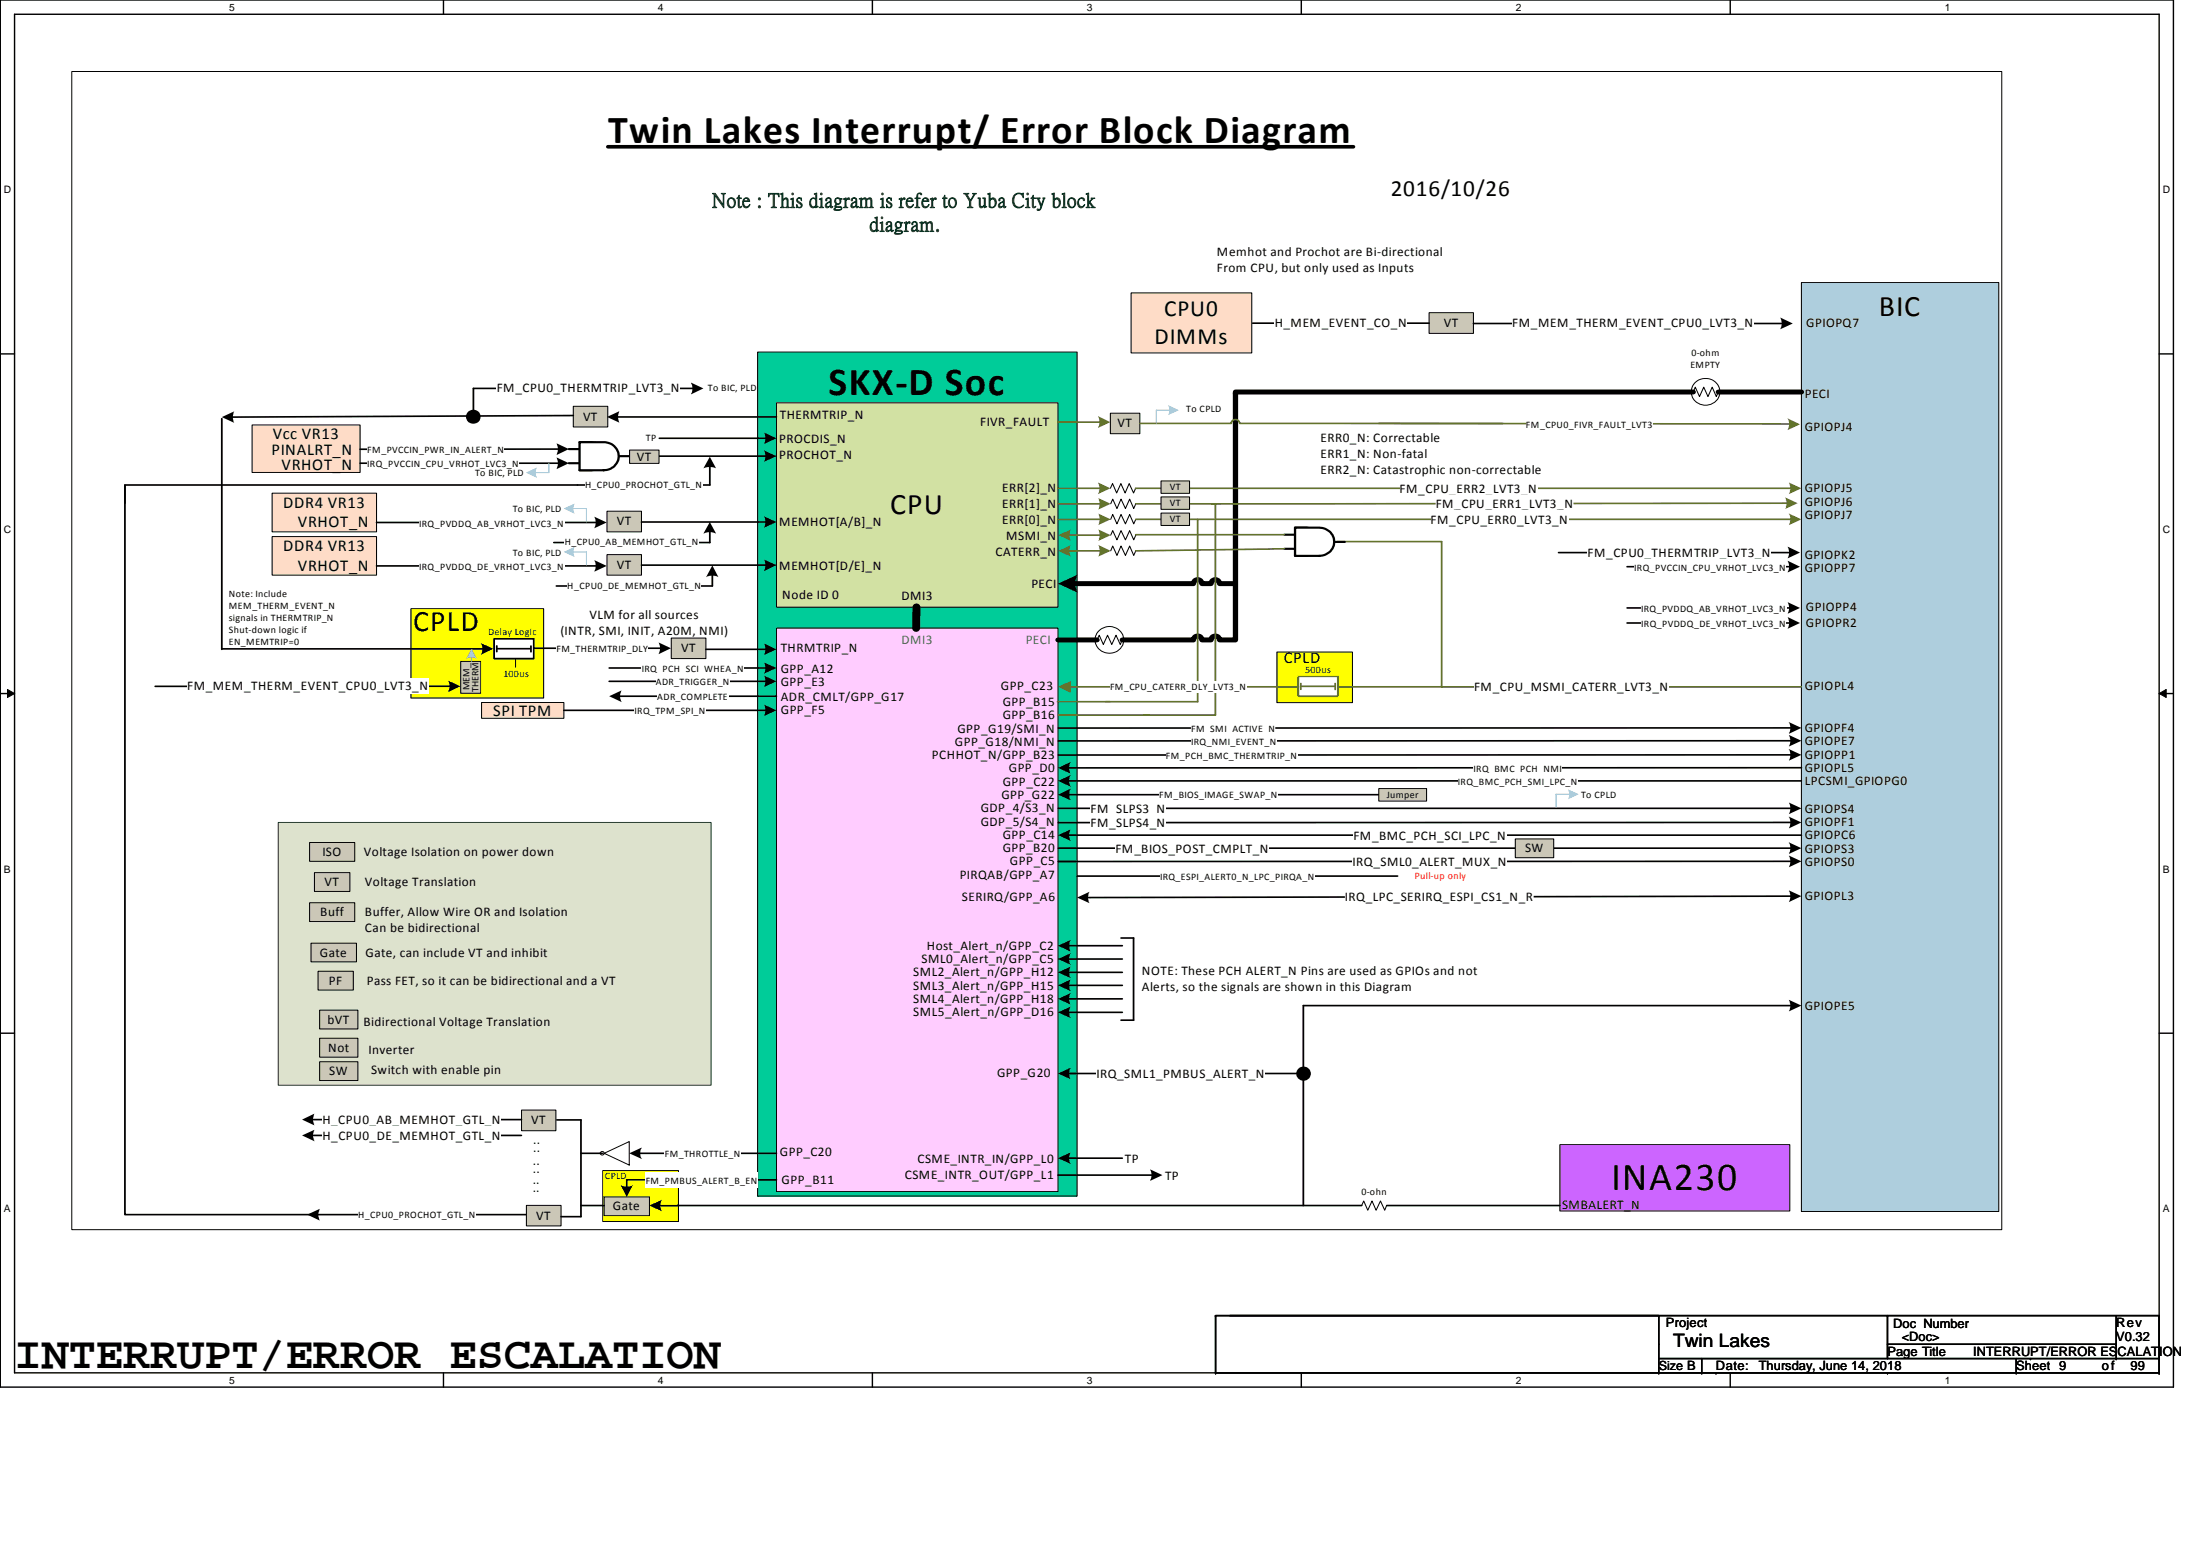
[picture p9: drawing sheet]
<svg xmlns="http://www.w3.org/2000/svg" width="297mm" height="210mm" viewBox="0 0 297 210" stroke-linecap="round" stroke-linejoin="round" font-family="sans-serif">
<path d="M0 0h293.5v187.2h-293.5zM2 1.9h289.5v183.4h-289.5z" fill="none" stroke="#000" stroke-width=".19"/>
<g fill="#fff">
<path d="M30.9 .2h.8v1.6h-.8z"/>
<path d="M30.9 185.5h.8v1.6h-.8z"/>
</g>
<path d="M59.9 0v1.9M59.9 185.3v1.9" fill="none" stroke="#000" stroke-width=".19"/>
<g fill="#fff">
<path d="M88.8 .2h.8v1.6h-.8z"/>
<path d="M88.8 185.5h.8v1.6h-.8z"/>
</g>
<path d="M117.8 0v1.9M117.8 185.3v1.9" fill="none" stroke="#000" stroke-width=".19"/>
<g fill="#fff">
<path d="M146.7 .2h.8v1.6h-.8z"/>
<path d="M146.7 185.5h.8v1.6h-.8z"/>
</g>
<path d="M175.7 0v1.9M175.7 185.3v1.9" fill="none" stroke="#000" stroke-width=".19"/>
<g fill="#fff">
<path d="M204.7 .2h.7v1.6h-.7z"/>
<path d="M204.7 185.5h.7v1.6h-.7z"/>
</g>
<path d="M233.6 0v1.9M233.6 185.3v1.9" fill="none" stroke="#000" stroke-width=".19"/>
<g fill="#fff">
<path d="M262.6 .2h.7v1.6h-.7z"/>
<path d="M262.6 185.5h.7v1.6h-.7z"/>
<path d="M.5 24.8h1v1.6h-1z"/>
<path d="M292 24.8h1v1.6h-1z"/>
<path d="M.5 70.7h1v1.5h-1z"/>
<path d="M292 70.7h1v1.5h-1z"/>
</g>
<path d="M0 47.8h2M291.5 47.8h2" fill="none" stroke="#000" stroke-width=".19"/>
<g fill="#fff">
<path d="M.5 116.5h.9v1.6h-.9z"/>
<path d="M292 116.5h.9v1.6h-.9z"/>
</g>
<path d="M0 93.6h2M291.5 93.6h2" fill="none" stroke="#000" stroke-width=".19"/>
<path d="M1 93.1l1 .5-1 .5zM291.5 93.6l1-.5v1z" fill="#000"/>
<path d="M1 93.1l1 .5-1 .5zM291.5 93.6l1-.5v1z" fill="none" stroke="#000" stroke-width=".14"/>
<g fill="#fff">
<path d="M.5 162.4h.9v1.5h-.9z"/>
<path d="M292 162.4h.9v1.5h-.9z"/>
</g>
<path d="M0 139.5h2M291.5 139.5h2" fill="none" stroke="#000" stroke-width=".19"/>
<path d="M9.7 9.7h260.6v156.3h-260.6z" fill="#fff"/>
<path d="M9.7 9.7h260.6v156.3h-260.6z" fill="none" stroke="#000" stroke-width=".14"/>
<path d="M37.6 111h58.4v35.5h-58.4z" fill-rule="evenodd" fill="#dde2cd"/>
<path d="M37.6 111h58.4v35.5h-58.4z" fill="none" stroke="#164326" stroke-width=".14"/>
<path d="M81.4 158h10.2v6.9h-10.2z" fill-rule="evenodd" fill="#ff0"/>
<path d="M81.4 158h10.2v6.9h-10.2z" fill="none" stroke="#000" stroke-width=".14"/>
<path d="M172.4 88h10.2v6.8h-10.2z" fill-rule="evenodd" fill="#ff0"/>
<path d="M172.4 88h10.2v6.8h-10.2z" fill="none" stroke="#000" stroke-width=".14"/>
<path d="M152.7 39.5h16.3v8.1h-16.3z" fill-rule="evenodd" fill="#fedcc7"/>
<path d="M152.7 39.5h16.3v8.1h-16.3z" fill="none" stroke="#000" stroke-width=".14"/>
<path d="M193 42.2h5.9v2.8h-5.9z" fill-rule="evenodd" fill="#cbc7b7"/>
<path d="M193 42.2h5.9v2.8h-5.9z" fill="none" stroke="#000" stroke-width=".14"/>
<path d="M169.1 43.6h23.9" fill="none" stroke="#000" stroke-width=".23"/>
<path d="M172.1 42.5h17.9v2.2h-17.9z" fill-rule="evenodd" fill="#fff"/>
<path d="M198.9 43.7h41.9" fill="none" stroke="#000" stroke-width=".23"/>
<path d="M240.4 42.9l1.7 .8-1.7 .7 .2-.6z" fill-rule="evenodd" fill="#000"/>
<path d="M204.2 42.6h32.6v2.1h-32.6z" fill-rule="evenodd" fill="#fff"/>
<path d="M102.3 47.5h43.1v114h-43.1z" fill-rule="evenodd" fill="#0c9"/>
<path d="M102.3 47.5h43.1v114h-43.1z" fill="none" stroke="#000" stroke-width=".14"/>
<path d="M104.8 54.4h38.1v27.6h-38.1z" fill-rule="evenodd" fill="#d2e1a3"/>
<path d="M104.8 54.4h38.1v27.6h-38.1z" fill="none" stroke="#000" stroke-width=".14"/>
<path d="M77.4 54.8h4.7v2.8h-4.7z" fill-rule="evenodd" fill="#cbc7b7"/>
<path d="M77.4 54.8h4.7v2.8h-4.7z" fill="none" stroke="#000" stroke-width=".14"/>
<path d="M77.4 56.1l-46.2 .2M83.2 56.3h21.6M93.7 52.4h-29.8v3.9" fill="none" stroke="#000" stroke-width=".23"/>
<g fill="#000">
<path d="M29.9 56.3l1.7-.8-.1 .6v.4l.1 .6z" fill-rule="evenodd"/>
<path d="M82 56.3l1.6-.8-.1 .6v.4l.1 .6z" fill-rule="evenodd"/>
<path d="M93.3 51.6l1.7 .8-1.7 .8 .2-.6z" fill-rule="evenodd"/>
<circle cx="63.9" cy="56.2" r=".97"/>
</g>
<path d="M67.1 51.4h24.7v2.1h-24.7z" fill-rule="evenodd" fill="#fff"/>
<path d="M34 57.4h14.6v6.4h-14.6z" fill-rule="evenodd" fill="#fedcc7"/>
<path d="M34 57.4h14.6v6.4h-14.6z" fill="none" stroke="#000" stroke-width=".14"/>
<path d="M76.8 60.6h4.1M76.8 62.5h4.1M80.9 61.6h4.1" fill="none" stroke="#000" stroke-width=".3"/>
<path d="M78.2 59.7h1.6a5.4 5.4 0 0 1 3.7 1.9 5.5 5.5 0 0 1-3.7 1.9h-1.6a2.82 2.82 0 0 0 0-3.8z" fill-rule="evenodd" fill="#fff"/>
<path d="M78.2 59.7h1.6a5.4 5.4 0 0 1 3.7 1.9 5.5 5.5 0 0 1-3.7 1.9h-1.6a2.82 2.82 0 0 0 0-3.8z" fill="none" stroke="#000" stroke-width=".3"/>
<path d="M78.2 59.7h3.5a1.9 1.9 0 0 1 1.8 2 1.9 1.9 0 0 1-2 1.8h-3.3z" fill-rule="evenodd" fill="#fff"/>
<path d="M78.2 59.7h3.5a1.9 1.9 0 0 1 1.8 2 1.9 1.9 0 0 1-2 1.8h-3.3z" fill="none" stroke="#000" stroke-width=".3"/>
<path d="M48.6 62.5h26.9" fill="none" stroke="#000" stroke-width=".23"/>
<path d="M75.1 61.7l1.7 .8-1.7 .8 .2-.7z" fill-rule="evenodd" fill="#000"/>
<path d="M49.6 61.4h20.5v2.2h-20.5z" fill-rule="evenodd" fill="#fff"/>
<path d="M75.5 60.6h-26.9" fill="none" stroke="#000" stroke-width=".23"/>
<path d="M75.1 59.8l1.7 .8-1.7 .8 .2-.7z" fill-rule="evenodd" fill="#000"/>
<path d="M49.6 59.6h18.5v2.1h-18.5z" fill-rule="evenodd" fill="#fff"/>
<path d="M72.1 63.8h2" fill="none" stroke="#85b6cc" stroke-width=".14"/>
<path d="M71 63.8l1.5-.7a1.34 1.34 0 0 0 0 1.4z" fill-rule="evenodd" fill="#85b6cc"/>
<path d="M74.1 62.5v1.3" fill="none" stroke="#85b6cc" stroke-width=".14"/>
<path d="M89 61.6h14.6" fill="none" stroke="#000" stroke-width=".23"/>
<path d="M103.1 60.8l1.7 .8-1.7 .8 .2-.7z" fill-rule="evenodd" fill="#000"/>
<path d="M85 60.7h4v1.8h-4z" fill-rule="evenodd" fill="#cbc7b7"/>
<path d="M85 60.7h4v1.8h-4z" fill="none" stroke="#000" stroke-width=".14"/>
<path d="M89 59.2h14.6M95.8 62.8v2.7h-17.8" fill="none" stroke="#000" stroke-width=".23"/>
<g fill="#000">
<path d="M103.1 58.4l1.7 .8-1.7 .7 .2-.6z" fill-rule="evenodd"/>
<path d="M95.8 61.7l.9 1.5-.8-.2-.9 .2z" fill-rule="evenodd"/>
</g>
<path d="M79 64.7h15.8v1.6h-15.8z" fill-rule="evenodd" fill="#fff"/>
<path d="M29.9 56.5v31.2" fill="none" stroke="#000" stroke-width=".23"/>
<path d="M36.7 66.6h14.1v5.2h-14.1z" fill-rule="evenodd" fill="#fedcc7"/>
<path d="M36.7 66.6h14.1v5.2h-14.1z" fill="none" stroke="#000" stroke-width=".14"/>
<path d="M50.8 70.5h29.8" fill="none" stroke="#000" stroke-width=".23"/>
<path d="M80.2 69.7l1.7 .8-1.7 .8 .2-.7z" fill-rule="evenodd" fill="#000"/>
<path d="M56.6 69.4h19.6v2.2h-19.6z" fill-rule="evenodd" fill="#fff"/>
<path d="M82 69h4.6v2.8h-4.6z" fill-rule="evenodd" fill="#cbc7b7"/>
<path d="M82 69h4.6v2.8h-4.6z" fill="none" stroke="#000" stroke-width=".14"/>
<path d="M77.2 68.6h2v1.9" fill="none" stroke="#85b6cc" stroke-width=".14"/>
<path d="M76.1 68.6l1.5-.6-.2 .5 .2 .8z" fill-rule="evenodd" fill="#85b6cc"/>
<path d="M74.8 73.2h21M86.6 70.5h17" fill="none" stroke="#000" stroke-width=".23"/>
<path d="M103.1 69.7l1.7 .8-1.7 .7 .2-.7v-.6z" fill-rule="evenodd" fill="#000"/>
<path d="M76.3 72.4h18.1v1.6h-18.1z" fill-rule="evenodd" fill="#fff"/>
<path d="M36.7 72.4h14.1v5.2h-14.1z" fill-rule="evenodd" fill="#fedcc7"/>
<path d="M36.7 72.4h14.1v5.2h-14.1z" fill="none" stroke="#000" stroke-width=".14"/>
<path d="M50.8 76.4h29.8" fill="none" stroke="#000" stroke-width=".23"/>
<path d="M80.2 75.6l1.7 .8-1.7 .8 .2-.7v-.6z" fill-rule="evenodd" fill="#000"/>
<path d="M56.6 75.3h19.6v2.1h-19.6z" fill-rule="evenodd" fill="#fff"/>
<path d="M82 74.9h4.6v2.7h-4.6z" fill-rule="evenodd" fill="#cbc7b7"/>
<path d="M82 74.9h4.6v2.7h-4.6z" fill="none" stroke="#000" stroke-width=".14"/>
<path d="M77.2 74.5h2v1.8" fill="none" stroke="#85b6cc" stroke-width=".14"/>
<path d="M76.1 74.5l1.5-.7-.2 .5 .2 .9z" fill-rule="evenodd" fill="#85b6cc"/>
<path d="M75.1 79.1h21.1M86.6 76.3h17M95.8 71.6v1.6" fill="none" stroke="#000" stroke-width=".23"/>
<g fill="#000">
<path d="M95.8 70.5l.9 1.5-.6-.2-.6 .1-.5 .1z" fill-rule="evenodd"/>
<path d="M103.1 75.5l1.7 .8-1.7 .8 .2-.7v-.5z" fill-rule="evenodd"/>
</g>
<path d="M76.6 78.3h18.1v1.6h-18.1z" fill-rule="evenodd" fill="#fff"/>
<path d="M96.2 77.5v1.6" fill="none" stroke="#000" stroke-width=".23"/>
<path d="M96.2 76.3l.8 1.6-.7-.2-.7 .1-.3 .1z" fill-rule="evenodd" fill="#000"/>
<path d="M104.8 84.8h38.1v76h-38.1z" fill-rule="evenodd" fill="#fcf"/>
<path d="M104.8 84.8h38.1v76h-38.1z" fill="none" stroke="#000" stroke-width=".14"/>
<path d="M55.5 82.2h17.9v12h-17.9z" fill-rule="evenodd" fill="#ff0"/>
<path d="M55.5 82.2h17.9v12h-17.9z" fill="none" stroke="#000" stroke-width=".14"/>
<path d="M29.9 87.6h35.5" fill="none" stroke="#000" stroke-width=".23"/>
<path d="M64.9 86.8l1.7 .8-1.7 .8 .2-.7z" fill-rule="evenodd" fill="#000"/>
<path d="M66.7 86.2h5.4v2.7h-5.4z" fill-rule="evenodd" fill="#fff"/>
<path d="M66.7 86.2h5.4v2.7h-5.4zM67.1 87.2v.8M67.2 87.6h4.4M71.7 87.2v.8" fill="none" stroke="#000" stroke-width=".23"/>
<path d="M69.6 88.9v1.1" fill="none" stroke="#000" stroke-width=".14"/>
<path d="M62.2 89.3h2.7v4.3h-2.7z" fill-rule="evenodd" fill="#cbc7b7"/>
<path d="M62.2 89.3h2.7v4.3h-2.7z" fill="none" stroke="#000" stroke-width=".14"/>
<path d="M63.7 88.6v.7" fill="none" stroke="#85b6cc" stroke-width=".14"/>
<path d="M63.7 87.6l.7 1.3-.6-.1-.9 .1z" fill-rule="evenodd" fill="#85b6cc"/>
<path d="M21 92.6h39.9" fill="none" stroke="#000" stroke-width=".23"/>
<path d="M60.5 91.9l1.7 .7-1.7 .8 .2-.6v-.4z" fill-rule="evenodd" fill="#000"/>
<path d="M25.2 91.6h32.6v2.1h-32.6z" fill-rule="evenodd" fill="#fff"/>
<path d="M90.6 86.1h4.7v2.8h-4.7z" fill-rule="evenodd" fill="#cbc7b7"/>
<path d="M90.6 86.1h4.7v2.8h-4.7z" fill="none" stroke="#000" stroke-width=".14"/>
<path d="M72.1 87.5h17.2" fill="none" stroke="#000" stroke-width=".23"/>
<path d="M88.9 86.7l1.7 .8-1.7 .8 .2-.6v-.4z" fill-rule="evenodd" fill="#000"/>
<path d="M75.1 86.4h12.4v2.2h-12.4z" fill-rule="evenodd" fill="#fff"/>
<path d="M82.3 90.2h21.3M95.3 87.7h8.3" fill="none" stroke="#000" stroke-width=".23"/>
<g fill="#000">
<path d="M103.1 86.8l1.7 .9-1.7 .7 .2-.7z" fill-rule="evenodd"/>
<path d="M103.1 89.4l1.7 .8-1.7 .8 .2-.7v-.5z" fill-rule="evenodd"/>
</g>
<path d="M86.6 89.1h13.8v2.1h-13.8z" fill-rule="evenodd" fill="#fff"/>
<path d="M82.3 92h21.3" fill="none" stroke="#000" stroke-width=".23"/>
<path d="M103.1 91.2l1.7 .8-1.7 .8 .2-.7z" fill-rule="evenodd" fill="#000"/>
<path d="M88.5 90.9h10v2.1h-10z" fill-rule="evenodd" fill="#fff"/>
<path d="M83.5 94h21.3" fill="none" stroke="#000" stroke-width=".23"/>
<path d="M82.3 94l1.6-.8-.2 .6v.4l.2 .6z" fill-rule="evenodd" fill="#000"/>
<path d="M88.7 92.9h9.6v2.2h-9.6z" fill-rule="evenodd" fill="#fff"/>
<path d="M65 94.8h11.1v2.2h-11.1z" fill-rule="evenodd" fill="#fedcc7"/>
<path d="M65 94.8h11.1v2.2h-11.1z" fill="none" stroke="#000" stroke-width=".14"/>
<path d="M76.1 95.9h27.5" fill="none" stroke="#000" stroke-width=".23"/>
<path d="M103.1 95.1l1.7 .8-1.7 .8 .2-.7z" fill-rule="evenodd" fill="#000"/>
<path d="M85.7 94.8h9.6v2.2h-9.6z" fill-rule="evenodd" fill="#fff"/>
<path d="M123.7 82v2.8" fill="none" stroke="#000" stroke-width="1"/>
<path d="M86.3 155.7h18.5" fill="none" stroke="#000" stroke-width=".23"/>
<path d="M85 155.7l1.7-.8-.3 .7 .1 .5 .2 .3z" fill-rule="evenodd" fill="#000"/>
<g fill="#fff">
<path d="M89.7 154.6h10.3v2.1h-10.3z" fill-rule="evenodd"/>
<path d="M81.1 155.7a.25 .25 0 0 0 .5 0 .25 .25 0 0 0-.5 0zM81.6 155.7l3.4-1.6v3.2z" fill-rule="evenodd"/>
</g>
<g fill="none" stroke="#000" stroke-width=".14">
<path d="M81.6 155.7l3.4-1.6v3.2z"/>
<circle cx="81.3" cy="155.7" r=".25"/>
</g>
<path d="M75.2 151.2h3.2v13M78.4 155.7h2.9" fill="none" stroke="#000" stroke-width=".23"/>
<path d="M70.4 149.8h4.7v2.8h-4.7z" fill-rule="evenodd" fill="#cbc7b7"/>
<path d="M70.4 149.8h4.7v2.8h-4.7z" fill="none" stroke="#000" stroke-width=".14"/>
<path d="M42.1 151.1h28.3" fill="none" stroke="#000" stroke-width=".23"/>
<path d="M40.8 151.1l1.7-.8-.2 .6v.4l.2 .6z" fill-rule="evenodd" fill="#000"/>
<path d="M43.5 149.9h24.1v2.4h-24.1z" fill-rule="evenodd" fill="#fff"/>
<path d="M42.1 153.3h28.3" fill="none" stroke="#000" stroke-width=".23"/>
<path d="M40.8 153.3l1.7-.8-.2 .6v.4l.2 .6z" fill-rule="evenodd" fill="#000"/>
<path d="M43.5 152.1h24.1v2.4h-24.1z" fill-rule="evenodd" fill="#fff"/>
<path d="M42.8 164h28.3" fill="none" stroke="#000" stroke-width=".23"/>
<path d="M41.5 164l1.7-.8-.2 .6v.4l.2 .6z" fill-rule="evenodd" fill="#000"/>
<path d="M48.4 163.2h15.8v1.6h-15.8z" fill-rule="evenodd" fill="#fff"/>
<path d="M71.1 162.7h4.7v2.8h-4.7z" fill-rule="evenodd" fill="#cbc7b7"/>
<path d="M71.1 162.7h4.7v2.8h-4.7z" fill="none" stroke="#000" stroke-width=".14"/>
<path d="M75.8 164.2h2.6" fill="none" stroke="#000" stroke-width=".23"/>
<path d="M81.6 161.6h6.1v2.5h-6.1z" fill-rule="evenodd" fill="#cbc7b7"/>
<path d="M81.6 161.6h6.1v2.5h-6.1z" fill="none" stroke="#000" stroke-width=".14"/>
<path d="M84.6 159.3h20.2M78.4 162.7h3.2" fill="none" stroke="#000" stroke-width=".23"/>
<path d="M87.2 158.2h15.1v2.1h-15.1z" fill-rule="evenodd" fill="#fff"/>
<path d="M84.6 159.3v1.1M89 162.7h94.8" fill="none" stroke="#000" stroke-width=".23"/>
<g fill="#000">
<path d="M83.8 160a1.8 1.8 0 0 0 1.7 0l-.9 1.6z" fill-rule="evenodd"/>
<path d="M87.7 162.7l1.7-.8-.2 .6v.4l.2 .6z" fill-rule="evenodd"/>
</g>
<path d="M149.9 55.8h4v2.7h-4z" fill-rule="evenodd" fill="#cbc7b7"/>
<path d="M149.9 55.8h4v2.7h-4z" fill="none" stroke="#000" stroke-width=".14"/>
<path d="M142.9 57h5.7" fill="none" stroke="#637626" stroke-width=".23"/>
<path d="M148.2 56.2l1.7 .8-1.7 .8 .2-.7z" fill-rule="evenodd" fill="#637626"/>
<path d="M149.9 65.9l.3-.6 .6 1.2 .5-1.2 .6 1.2 .6-1.2 .6 1.2 .2-.6" fill="none" stroke="#000" stroke-width=".14"/>
<path d="M142.9 65.9h5.7" fill="none" stroke="#637626" stroke-width=".23"/>
<path d="M148.2 65.1l1.7 .8-1.7 .8 .2-.7z" fill-rule="evenodd" fill="#637626"/>
<path d="M150 68l.2-.6 .6 1.2 .6-1.2 .6 1.2 .5-1.2 .6 1.2 .2-.6" fill="none" stroke="#000" stroke-width=".14"/>
<path d="M142.9 68h5.8" fill="none" stroke="#637626" stroke-width=".23"/>
<path d="M148.3 67.2l1.7 .8-1.7 .8 .2-.6v-.4z" fill-rule="evenodd" fill="#637626"/>
<path d="M150 70.1l.2-.7 .6 1.3 .6-1.3 .6 1.3 .5-1.3 .6 1.3 .2-.6" fill="none" stroke="#000" stroke-width=".14"/>
<path d="M142.9 70.1h5.8" fill="none" stroke="#637626" stroke-width=".23"/>
<path d="M148.3 69.3l1.7 .8-1.7 .8 .2-.6v-.4z" fill-rule="evenodd" fill="#637626"/>
<path d="M150 72.2l.2-.6 .6 1.3 .6-1.3 .6 1.3 .5-1.3 .6 1.3 .2-.7" fill="none" stroke="#000" stroke-width=".14"/>
<path d="M144.2 72.2h4.5" fill="none" stroke="#637626" stroke-width=".23"/>
<g fill="#637626">
<path d="M142.9 72.2l1.7-.7-.2 .6v.4l.2 .5z" fill-rule="evenodd"/>
<path d="M148.3 71.5l1.7 .7-1.7 .8 .2-.5v-.4z" fill-rule="evenodd"/>
</g>
<path d="M150 74.4l.2-.7 .6 1.3 .6-1.3 .6 1.3 .5-1.3 .6 1.3 .2-.6" fill="none" stroke="#000" stroke-width=".14"/>
<path d="M144.2 74.4h4.5" fill="none" stroke="#637626" stroke-width=".23"/>
<g fill="#637626">
<path d="M142.9 74.4l1.7-.8-.2 .5v.4l.2 .6z" fill-rule="evenodd"/>
<path d="M148.3 73.6l1.7 .8-1.7 .7 .2-.6v-.4z" fill-rule="evenodd"/>
</g>
<path d="M148.1 86.4l.3-.7 .6 1.3 .5-1.3 .6 1.3 .6-1.3 .6 1.3 .2-.6" fill="none" stroke="#000" stroke-width=".14"/>
<path d="M142.9 86.4h5.2" fill="none" stroke="#000" stroke-width=".69"/>
<path d="M144.2 127.7h7.3M144.2 129.5h7.3M144.2 131.3h7.3M144.2 133h7.3M144.2 134.8h7.3M144.2 136.7h7.3M151.4 126.6h1.7v11.1h-1.7M142.9 158.6h12.8M144.2 156.3h7.3M144.2 144.9h31.8" fill="none" stroke="#000" stroke-width=".23"/>
<g fill="#000">
<path d="M142.9 127.7l1.7-.8-.2 .7v.6l.2 .3z" fill-rule="evenodd"/>
<path d="M142.9 129.5l1.7-.8-.2 .6v.7l.2 .2z" fill-rule="evenodd"/>
<path d="M142.9 131.3l1.7-.8-.2 .7v.6l.2 .2z" fill-rule="evenodd"/>
<path d="M142.9 133l1.7-.8-.2 .7v.6l.2 .3z" fill-rule="evenodd"/>
<path d="M142.9 134.8l1.7-.8-.2 .7v.5l.2 .4z" fill-rule="evenodd"/>
<path d="M142.9 136.7l1.7-.8-.2 .6v.6l.2 .3z" fill-rule="evenodd"/>
<path d="M142.9 156.3l1.7-.7-.2 .6v.5l.2 .4z" fill-rule="evenodd"/>
<path d="M142.9 144.9l1.7-.8-.2 .7v.6l.2 .3z" fill-rule="evenodd"/>
<path d="M155.3 157.8l1.6 .8-1.6 .8 .2-.6v-.4z" fill-rule="evenodd"/>
</g>
<path d="M148 143.7h22.8v2.4h-22.8z" fill-rule="evenodd" fill="#fff"/>
<path d="M166.8 53.1v33.3h-2.1a.58 .58 0 0 0-.6-.6 .58 .58 0 0 0-.6 .6h-1.2a.57 .57 0 0 0-.6-.6 .57 .57 0 0 0-.6 .6h-9.6" fill="none" stroke="#000" stroke-width=".69"/>
<path d="M243.2 38.1h26.7v125.4h-26.7z" fill-rule="evenodd" fill="#aecedd"/>
<path d="M243.2 38.1h26.7v125.4h-26.7z" fill="none" stroke="#000" stroke-width=".14"/>
<path d="M210.4 74.6h31.4" fill="none" stroke="#000" stroke-width=".23"/>
<path d="M241.4 73.8l1.6 .8-1.6 .8 .1-.6v-.4z" fill-rule="evenodd" fill="#000"/>
<path d="M214.4 73.5h24.7v2.2h-24.7z" fill-rule="evenodd" fill="#fff"/>
<path d="M219.7 76.5h22.1" fill="none" stroke="#000" stroke-width=".23"/>
<path d="M241.4 75.7l1.6 .8-1.6 .8 .1-.6v-.4z" fill-rule="evenodd" fill="#000"/>
<path d="M220.7 75.4h20.4v2.2h-20.4z" fill-rule="evenodd" fill="#fff"/>
<path d="M219.7 82.1h22.1" fill="none" stroke="#000" stroke-width=".23"/>
<path d="M241.4 81.3l1.6 .8-1.6 .7 .1-.5v-.6z" fill-rule="evenodd" fill="#000"/>
<path d="M221.6 81h19.6v2.1h-19.6z" fill-rule="evenodd" fill="#fff"/>
<path d="M219.7 84.1h22.1" fill="none" stroke="#000" stroke-width=".23"/>
<path d="M241.4 83.3l1.6 .8-1.6 .8 .1-.6v-.4z" fill-rule="evenodd" fill="#000"/>
<path d="M221.6 83h19.5v2.2h-19.5z" fill-rule="evenodd" fill="#fff"/>
<path d="M153.9 57.1h12.3a.57 .57 0 0 1 .6-.5 .57 .57 0 0 1 .6 .5l35.5 .1M186.2 57.1l55.6 .1" fill="none" stroke="#637626" stroke-width=".23"/>
<path d="M241.4 56.5l1.6 .8-1.6 .8 .1-.7v-.4z" fill-rule="evenodd" fill="#637626"/>
<path d="M206.1 56.1l17.1 .1v2.1h-17.1z" fill-rule="evenodd" fill="#fff"/>
<path d="M228.6 52.9l.3-.6 .6 1.2 .5-1.2 .6 1.2 .6-1.2 .5 1.2 .3-.6M228.8 51.8a1.92 1.92 0 0 1 2.4-.5 1.92 1.92 0 0 1 .9 2.3 1.92 1.92 0 0 1-2.5 1 1.92 1.92 0 0 1-1.1-2.4zM148.4 85.1a1.89 1.89 0 0 1 2.5-.2 1.89 1.89 0 0 1 .6 2.3 1.93 1.93 0 0 1-2.4 .9 1.93 1.93 0 0 1-1.2-2.2z" fill="none" stroke="#000" stroke-width=".14"/>
<path d="M228.6 52.9h-61.8v.2M232 52.9h11.2M144.9 78.8h16.2a.57 .57 0 0 1 .6-.6 .57 .57 0 0 1 .6 .6h1.2a.58 .58 0 0 1 .6-.6 .58 .58 0 0 1 .6 .6h2.1" fill="none" stroke="#000" stroke-width=".69"/>
<path d="M142.9 78.8l2.6-1.2-.3 .9v.7l.3 .8z" fill-rule="evenodd" fill="#000"/>
<path d="M153.3 65.9h88.6" fill="none" stroke="#637626" stroke-width=".23"/>
<path d="M241.5 65.1l1.7 .8-1.7 .8 .2-.6v-.4z" fill-rule="evenodd" fill="#637626"/>
<path d="M189 64.7h18.6v2.4h-18.6z" fill-rule="evenodd" fill="#fff"/>
<path d="M153.3 68h10.8v28.5h-21.2M153.3 70.1h8.4v24.6h-18.9" fill="none" stroke="#637626" stroke-width=".23"/>
<path d="M175.3 91.3h5.3v2.7h-5.3z" fill-rule="evenodd" fill="#fff"/>
<path d="M144.4 92.7h16.7a.57 .57 0 0 1 .6-.5 .57 .57 0 0 1 .6 .5h1.2a.59 .59 0 0 1 .6-.5 .59 .59 0 0 1 .6 .5h10.6M175.3 91.3h5.3v2.7h-5.3zM175.6 92.3v.7M175.7 92.6h4.4M180.3 92.3v.8" fill="none" stroke="#637626" stroke-width=".23"/>
<path d="M142.9 92.7l1.7-.8v1.6z" fill="#637626"/>
<path d="M149.9 91.9h18.4v1.6h-18.4z" fill-rule="evenodd" fill="#fff"/>
<path d="M180.5 73.1h14.1v19.6M180.6 92.7h62.6" fill="none" stroke="#637626" stroke-width=".23"/>
<path d="M199 91.7h26.3v2.1h-26.3z" fill-rule="evenodd" fill="#fff"/>
<path d="M241.9 98.3h-99" fill="none" stroke="#000" stroke-width=".23"/>
<path d="M241.5 97.5l1.7 .8-1.7 .8 .2-.7v-.4z" fill-rule="evenodd" fill="#000"/>
<path d="M160.8 97.2h11.4v2.1l-11.4 .1z" fill-rule="evenodd" fill="#fff"/>
<path d="M241.9 100h-99" fill="none" stroke="#000" stroke-width=".23"/>
<path d="M241.5 99.2l1.7 .8-1.7 .8 .2-.6v-.4z" fill-rule="evenodd" fill="#000"/>
<path d="M160.8 98.9h11.6v2.2h-11.6z" fill-rule="evenodd" fill="#fff"/>
<path d="M241.9 101.9h-99" fill="none" stroke="#000" stroke-width=".23"/>
<path d="M241.5 101.1l1.7 .8-1.7 .8 .2-.6v-.4z" fill-rule="evenodd" fill="#000"/>
<path d="M157.4 100.8h17.8v2.2h-17.8z" fill-rule="evenodd" fill="#fff"/>
<path d="M243.2 103.6l-99 .1" fill="none" stroke="#000" stroke-width=".23"/>
<path d="M142.9 103.7l1.7-.9-.2 .7v.7l.2 .2z" fill-rule="evenodd" fill="#000"/>
<path d="M199 102.6h11.9v2.1h-11.9z" fill-rule="evenodd" fill="#fff"/>
<path d="M144.2 105.4h99" fill="none" stroke="#000" stroke-width=".23"/>
<path d="M142.9 105.4l1.7-.8-.2 .7v.5l.2 .4z" fill-rule="evenodd" fill="#000"/>
<path d="M196.8 104.3h16.2v2.2h-16.2z" fill-rule="evenodd" fill="#fff"/>
<path d="M144.2 107.3h42" fill="none" stroke="#000" stroke-width=".23"/>
<path d="M142.9 107.3l1.7-.9-.2 .7v.7l.2 .2z" fill-rule="evenodd" fill="#000"/>
<path d="M156.5 106.2h16v2.1h-16z" fill-rule="evenodd" fill="#fff"/>
<path d="M186.2 106.4h6.4v1.7h-6.4z" fill-rule="evenodd" fill="#cbc7b7"/>
<path d="M186.2 106.4h6.4v1.7h-6.4z" fill="none" stroke="#000" stroke-width=".14"/>
<path d="M142.9 109.1h99" fill="none" stroke="#000" stroke-width=".23"/>
<path d="M241.5 108.3l1.7 .8-1.7 .8 .2-.6v-.5z" fill-rule="evenodd" fill="#000"/>
<path d="M147.2 107.9h10.2v2.4h-10.2z" fill-rule="evenodd" fill="#fff"/>
<path d="M241.9 111h-99" fill="none" stroke="#000" stroke-width=".23"/>
<path d="M241.5 110.2l1.7 .8-1.7 .8 .2-.6v-.4z" fill-rule="evenodd" fill="#000"/>
<path d="M147.2 109.8h10.2v2.4h-10.2z" fill-rule="evenodd" fill="#fff"/>
<path d="M144.2 112.7h99" fill="none" stroke="#000" stroke-width=".23"/>
<path d="M142.9 112.7l1.7-.7-.2 .6v.6l.2 .3z" fill-rule="evenodd" fill="#000"/>
<path d="M182.7 111.5h20.7v2.4h-20.7z" fill-rule="evenodd" fill="#fff"/>
<path d="M142.9 114.5h99" fill="none" stroke="#000" stroke-width=".23"/>
<path d="M241.5 113.7l1.7 .8-1.7 .8 .2-.6v-.4z" fill-rule="evenodd" fill="#000"/>
<path d="M150.6 113.3h20.7v2.4h-20.7z" fill-rule="evenodd" fill="#fff"/>
<path d="M241.9 116.3h-99" fill="none" stroke="#000" stroke-width=".23"/>
<path d="M241.5 115.5l1.7 .8-1.7 .8 .2-.6v-.4z" fill-rule="evenodd" fill="#000"/>
<path d="M182.6 115.1h20.9v2.4h-20.9z" fill-rule="evenodd" fill="#fff"/>
<path d="M145.4 118.3h43.3" fill="none" stroke="#000" stroke-width=".23"/>
<path d="M156.6 117.2h20.9v2.1h-20.9z" fill-rule="evenodd" fill="#fff"/>
<path d="M241.9 121l-95.2 .2" fill="none" stroke="#000" stroke-width=".23"/>
<g fill="#000">
<path d="M145.4 121.2l1.7-.8-.2 .5v.4l.2 .6z" fill-rule="evenodd"/>
<path d="M241.5 120.2l1.7 .8-1.7 .8 .2-.6v-.4z" fill-rule="evenodd"/>
</g>
<path d="M181.6 120h25.5v2.1l-25.5 .1z" fill-rule="evenodd" fill="#fff"/>
<path d="M183.8 162.7l.3-.6 .6 1.3 .5-1.3 .6 1.3 .6-1.3 .6 1.3 .2-.7" fill="none" stroke="#000" stroke-width=".14"/>
<path d="M241.9 135.7h-65.9v27" fill="none" stroke="#000" stroke-width=".23"/>
<g fill="#000">
<path d="M241.5 135l1.7 .7-1.7 .8 .2-.5v-.4z" fill-rule="evenodd"/>
<circle cx="176" cy="144.9" r=".97"/>
</g>
<path d="M210.6 154.5h31.1v9h-31.1z" fill-rule="evenodd" fill="#cc65ff"/>
<path d="M210.6 154.5h31.1v9h-31.1z" fill="none" stroke="#000" stroke-width=".14"/>
<path d="M187.2 162.7h23.4" fill="none" stroke="#000" stroke-width=".23"/>
<path d="M41.8 113.7h6.1v2.6h-6.1z" fill-rule="evenodd" fill="#cbc7b7"/>
<path d="M41.8 113.7h6.1v2.6h-6.1z" fill="none" stroke="#000" stroke-width=".14"/>
<path d="M42.5 117.8h4.7v2.5h-4.7z" fill-rule="evenodd" fill="#cbc7b7"/>
<path d="M42.5 117.8h4.7v2.5h-4.7z" fill="none" stroke="#000" stroke-width=".14"/>
<path d="M41.8 121.9h6.1v2.5h-6.1z" fill-rule="evenodd" fill="#cbc7b7"/>
<path d="M41.8 121.9h6.1v2.5h-6.1z" fill="none" stroke="#000" stroke-width=".14"/>
<path d="M42 127.3h6.1v2.5h-6.1z" fill-rule="evenodd" fill="#cbc7b7"/>
<path d="M42 127.3h6.1v2.5h-6.1z" fill="none" stroke="#000" stroke-width=".14"/>
<path d="M42.9 131.1h4.8v2.5h-4.8z" fill-rule="evenodd" fill="#cbc7b7"/>
<path d="M42.9 131.1h4.8v2.5h-4.8z" fill="none" stroke="#000" stroke-width=".14"/>
<path d="M43.2 136.4h5.1v2.5h-5.1z" fill-rule="evenodd" fill="#cbc7b7"/>
<path d="M43.2 136.4h5.1v2.5h-5.1z" fill="none" stroke="#000" stroke-width=".14"/>
<path d="M43.2 140.1h5.1v2.6h-5.1z" fill-rule="evenodd" fill="#cbc7b7"/>
<path d="M43.2 140.1h5.1v2.6h-5.1z" fill="none" stroke="#000" stroke-width=".14"/>
<path d="M82.1 19.8h100.6" fill="none" stroke="#000" stroke-width=".51"/>
<path d="M16.9 65.5v98.5h25.8M78 65.5h-61.1v2.4" fill="none" stroke="#000" stroke-width=".23"/>
<path d="M156.1 55.4h1.9" fill="none" stroke="#85b6cc" stroke-width=".14"/>
<path d="M157.7 54.7l1.4 .7-1.4 .6a1.4 1.4 0 0 0 0-1.3z" fill-rule="evenodd" fill="#85b6cc"/>
<path d="M156.1 55.4v1.7" fill="none" stroke="#85b6cc" stroke-width=".14"/>
<path d="M173.4 72.2h4.1M173.4 74.1h4.1M177.5 73.2h4.1" fill="none" stroke="#000" stroke-width=".3"/>
<path d="M174.9 71.2h1.5a5.2 5.2 0 0 1 3.7 2 5.6 5.6 0 0 1-3.7 1.8h-1.5a2.82 2.82 0 0 0 0-3.8z" fill-rule="evenodd" fill="#fff"/>
<path d="M174.9 71.2h1.5a5.2 5.2 0 0 1 3.7 2 5.6 5.6 0 0 1-3.7 1.8h-1.5a2.82 2.82 0 0 0 0-3.8z" fill="none" stroke="#000" stroke-width=".3"/>
<path d="M174.9 71.2h3.2a1.91 1.91 0 0 1 2 1.9 1.91 1.91 0 0 1-2 1.9h-3.2z" fill-rule="evenodd" fill="#fff"/>
<path d="M174.9 71.2h3.2a1.91 1.91 0 0 1 2 1.9 1.91 1.91 0 0 1-2 1.9h-3.2z" fill="none" stroke="#000" stroke-width=".3"/>
<path d="M153.3 72.2h20.1M173.4 74.1l-20.1 .3" fill="none" stroke="#637626" stroke-width=".23"/>
<path d="M156.8 67.1h3.8v1.6h-3.8z" fill-rule="evenodd" fill="#cbc7b7"/>
<path d="M156.8 67.1h3.8v1.6h-3.8z" fill="none" stroke="#000" stroke-width=".14"/>
<path d="M156.8 69.3h3.8v1.6h-3.8z" fill-rule="evenodd" fill="#cbc7b7"/>
<path d="M156.8 69.3h3.8v1.6h-3.8z" fill="none" stroke="#000" stroke-width=".14"/>
<path d="M241.4 67.9l-77.8 .1" fill="none" stroke="#637626" stroke-width=".23"/>
<path d="M241 67.1l1.7 .8-1.7 .8 .2-.6v-.4z" fill-rule="evenodd" fill="#637626"/>
<path d="M193.8 66.8l18.6-.1v2.5h-18.6z" fill-rule="evenodd" fill="#fff"/>
<path d="M161.7 70.1h80.2" fill="none" stroke="#637626" stroke-width=".23"/>
<path d="M241.5 69.3l1.7 .8-1.7 .8 .2-.6v-.4z" fill-rule="evenodd" fill="#637626"/>
<path d="M193.2 68.9h18.6v2.4h-18.6z" fill-rule="evenodd" fill="#fff"/>
<path d="M210.1 107.2h2" fill="none" stroke="#85b6cc" stroke-width=".14"/>
<path d="M211.7 106.6l1.4 .6-1.4 .7 .2-.5v-.4z" fill-rule="evenodd" fill="#85b6cc"/>
<path d="M210.1 107.2v1.8" fill="none" stroke="#85b6cc" stroke-width=".14"/>
<path d="M156.8 64.9h3.8v1.7h-3.8z" fill-rule="evenodd" fill="#cbc7b7"/>
<path d="M156.8 64.9h3.8v1.7h-3.8z" fill="none" stroke="#000" stroke-width=".14"/>
<path d="M43.2 143.3h5.1v2.6h-5.1z" fill-rule="evenodd" fill="#cbc7b7"/>
<path d="M43.2 143.3h5.1v2.6h-5.1z" fill="none" stroke="#000" stroke-width=".14"/>
<path d="M204.6 113.2h5.2v2.6h-5.2z" fill-rule="evenodd" fill="#cbc7b7"/>
<path d="M204.6 113.2h5.2v2.6h-5.2z" fill="none" stroke="#000" stroke-width=".14"/>
<g fill="none" stroke="#000" stroke-width=".19">
<path d="M164.1 177.6h.1M164.1 177.6h127.4M164.1 177.6v7.7M224 177.6h.1M224 177.6v7.7M254.8 177.6h.1M254.8 177.6v5.8M285.7 177.6v5.8M291.5 177.6h.1M291.5 177.6v7.7M164.1 185.3h.1M164.1 185.3h127.4"/>
<path d="M224 185.3h.1M224 183.4h67.5M229.8 185.3h.1M229.8 183.4v1.9M231.7 185.3h.1M254.8 185.3h.1M254.8 181.5h30.9M272.2 185.3h.1M272.2 183.4v1.9M274.1 183.4h.1M285.7 181.5h.1M285.7 183.4h.1"/>
<path d="M291.5 185.3h.1M291.5 183.4h.1"/>
</g>
<text font-size="6.1" x="2" y="184.6">INTERRUPT/ERROR ESCALATION</text>
<g font-size="5.4">
<text x="82.1" y="19.3">Twin Lakes Interrupt/ Error Block Diagram</text>
<text x="111.9" y="53.3">SKX-D Soc</text>
<text x="217.5" y="160.6">INA230</text>
</g>
<g font-size="4">
<text x="253.7" y="42.7">BIC</text>
<text x="120.2" y="69.4">CPU</text>
<text x="55.8" y="85.2">CPLD</text>
</g>
<g font-size="3.1">
<text x="187.8" y="26.4">2016/10/26</text>
<text x="155.9" y="46.4">DIMMs</text>
<text x="157.2" y="42.7">CPU0</text>
</g>
<g font-size="2.7" fill="#164326">
<text x="96.2" y="27.9">Note : This diagram is refer to Yuba City block</text>
<text x="117.4" y="31.1">diagram.</text>
</g>
<text font-size="2.5" x="225.9" y="181.8">Twin Lakes</text>
<g font-size="2.2">
<text x="36.8" y="59.2">Vcc VR13</text>
<text x="36.7" y="61.4">PINALRT_N</text>
<text x="38" y="63.4">VRHOT_N</text>
<text x="38.2" y="68.5">DDR4 VR13</text>
<text x="40.2" y="71.2">VRHOT_N</text>
<text x="38.2" y="74.4">DDR4 VR13</text>
<text x="40.2" y="77.1">VRHOT_N</text>
<text x="173.4" y="89.5">CPLD</text>
<text x="66.6" y="96.6">SPI TPM</text>
</g>
<g font-size="1.8">
<text x="164.3" y="34.6">Memhot and Prochot are Bi-directional</text>
<text x="164.3" y="36.7">From CPU, but only used as Inputs</text>
<text x="172.1" y="44.2">H_MEM_EVENT_CO_N</text>
<text x="194.9" y="44.1">VT</text>
<text x="204.2" y="44.2">FM_MEM_THERM_EVENT_CPU0_LVT3_N</text>
<text x="243.9" y="44.1">GPIOPQ7</text>
<text x="67.1" y="53">FM_CPU0_THERMTRIP_LVT3_N</text>
<text x="243.7" y="53.7">PECI</text>
<text x="78.7" y="56.8">VT</text>
<text x="105.2" y="59.8">PROCDIS_N</text>
<text x="105.3" y="56.6">THERMTRIP_N</text>
<text x="132.3" y="57.5">FIVR_FAULT</text>
<text x="150.9" y="57.7">VT</text>
<text x="178.3" y="59.7">ERR0_N: Correctable</text>
<text x="243.7" y="58.2">GPIOPJ4</text>
<text x="86" y="62.2">VT</text>
<text x="105.2" y="61.9">PROCHOT_N</text>
<text x="178.3" y="61.8">ERR1_N: Non-fatal</text>
<text x="178.3" y="64">ERR2_N: Catastrophic non-correctable</text>
<text x="83.3" y="70.9">VT</text>
<text x="105.2" y="71.1">MEMHOT[A/B]_N</text>
<text x="135.3" y="66.5">ERR[2]_N</text>
<text x="135.3" y="68.6">ERR[1]_N</text>
<text x="135.3" y="70.8">ERR[0]_N</text>
<text x="189" y="66.5">FM_CPU_ERR2_LVT3_N</text>
<text x="193.2" y="70.7">FM_CPU_ERR0_LVT3_N</text>
<text x="193.8" y="68.6">FM_CPU_ERR1_LVT3_N</text>
<text x="243.7" y="66.4">GPIOPJ5</text>
<text x="243.7" y="68.2">GPIOPJ6</text>
<text x="243.7" y="70">GPIOPJ7</text>
<text x="83.3" y="76.8">VT</text>
<text x="105.2" y="76.9">MEMHOT[D/E]_N</text>
<text x="134.4" y="75.1">CATERR_N</text>
<text x="135.8" y="72.9">MSMI_N</text>
<text x="214.4" y="75.1">FM_CPU0_THERMTRIP_LVT3_N</text>
<text x="243.7" y="75.4">GPIOPK2</text>
<text x="243.7" y="77.2">GPIOPP7</text>
<text x="79.6" y="83.6">VLM for all sources</text>
<text x="105.6" y="80.8">Node ID 0</text>
<text x="121.7" y="81">DMI3</text>
<text x="139.3" y="79.3">PECI</text>
<text x="243.8" y="82.4">GPIOPP4</text>
<text x="75.7" y="85.7">(INTR, SMI, INIT, A20M, NMI)</text>
<text x="92" y="88.1">VT</text>
<text x="105.4" y="88.1">THRMTRIP_N</text>
<text x="243.8" y="84.6">GPIOPR2</text>
<text x="25.3" y="93.2">FM_MEM_THERM_EVENT_CPU0_LVT3_N</text>
<text x="105.4" y="90.8">GPP_A12</text>
<text x="105.4" y="92.6">GPP_E3</text>
<text x="105.4" y="94.6">ADR_CMLT/GPP_G17</text>
<text x="135.1" y="93.1">GPP_C23</text>
<text x="135.4" y="95.3">GPP_B15</text>
<text x="199" y="93.3">FM_CPU_MSMI_CATERR_LVT3_N</text>
<text x="243.7" y="93.2">GPIOPL4</text>
<text x="105.4" y="96.4">GPP_F5</text>
<text x="128.9" y="100.7">GPP_G18/NMI_N</text>
<text x="129.3" y="98.9">GPP_G19/SMI_N</text>
<text x="135.4" y="97.1">GPP_B16</text>
<text x="243.7" y="98.8">GPIOPF4</text>
<text x="243.7" y="100.6">GPIOPE7</text>
<text x="125.8" y="102.5">PCHHOT_N/GPP_B23</text>
<text x="135.2" y="107.8">GPP_G22</text>
<text x="135.4" y="106.1">GPP_C22</text>
<text x="136.2" y="104.3">GPP_D0</text>
<text x="243.7" y="102.4">GPIOPP1</text>
<text x="243.7" y="104.2">GPIOPL5</text>
<text x="243.7" y="106">LPCSMI_GPIOPG0</text>
<text x="132.4" y="109.6">GDP_4/S3_N</text>
<text x="132.4" y="111.4">GDP_5/S4_N</text>
<text x="135.4" y="113.2">GPP_C14</text>
<text x="147.2" y="109.7">FM_SLPS3_N</text>
<text x="147.2" y="111.6">FM_SLPS4_N</text>
<text x="182.7" y="113.3">FM_BMC_PCH_SCI_LPC_N</text>
<text x="243.7" y="109.7">GPIOPS4</text>
<text x="243.7" y="111.5">GPIOPF1</text>
<text x="243.7" y="113.3">GPIOPC6</text>
<text x="43.5" y="115.5">ISO</text>
<text x="43.8" y="119.6">VT</text>
<text x="49.1" y="115.5">Voltage Isolation on power down</text>
<text x="49.3" y="119.6">Voltage Translation</text>
<text x="129.6" y="118.6">PIRQAB/GPP_A7</text>
<text x="135.4" y="115">GPP_B20</text>
<text x="136.4" y="116.8">GPP_C5</text>
<text x="150.6" y="115.1">FM_BIOS_POST_CMPLT_N</text>
<text x="182.6" y="116.9">IRQ_SML0_ALERT_MUX_N</text>
<text x="205.9" y="115">SW</text>
<text x="243.7" y="115.1">GPIOPS3</text>
<text x="243.7" y="116.9">GPIOPS0</text>
<text x="43.2" y="123.7">Buff</text>
<text x="49.3" y="123.6">Buffer, Allow Wire OR and Isolation</text>
<text x="49.3" y="125.8">Can be bidirectional</text>
<text x="129.9" y="121.6">SERIRQ/GPP_A6</text>
<text x="181.6" y="121.6">I</text>
<text x="182.1" y="121.6">RQ_LPC_SERIRQ_ESPI_CS1_N_R</text>
<text x="243.7" y="121.5">GPIOPL3</text>
<text x="43.2" y="129.1">Gate</text>
<text x="49.4" y="129.1">Gate, can include VT and inhibit</text>
<text x="123.3" y="131.8">SML2_Alert_n/GPP_H12</text>
<text x="124.4" y="130">SML0_Alert_n/GPP_C5</text>
<text x="125.1" y="128.2">Host_Alert_n/GPP_C2</text>
<text x="154.2" y="131.7">NOTE: These PCH ALERT_N Pins are used as GPIOs and not</text>
<text x="44.4" y="132.9">PF</text>
<text x="49.5" y="132.9">Pass FET, so it can be bidirectional and a VT</text>
<text x="123.3" y="133.6">SML3_Alert_n/GPP_H15</text>
<text x="123.3" y="135.4">SML4_Alert_n/GPP_H18</text>
<text x="123.3" y="137.2">SML5_Alert_n/GPP_D16</text>
<text x="154.2" y="133.8">Alerts, so the signals are shown in this Diagram</text>
<text x="243.7" y="136.3">GPIOPE5</text>
<text x="44.2" y="138.2">bVT</text>
<text x="44.3" y="142">Not</text>
<text x="49.1" y="138.5">Bidirectional Voltage Translation</text>
<text x="49.8" y="142.3">Inverter</text>
<text x="44.4" y="145.1">SW</text>
<text x="50.1" y="145">Switch with enable pin</text>
<text x="134.6" y="145.3">GPP_G20</text>
<text x="148" y="145.5">IRQ_SML1_PMBUS_ALERT_N</text>
<text x="43.5" y="151.7">H_CPU0_AB_MEMHOT_GTL_N</text>
<text x="43.5" y="153.9">H_CPU0_DE_MEMHOT_GTL_N</text>
<text x="71.7" y="151.8">VT</text>
<text x="72" y="154.5">..</text>
<text x="72" y="155.4">..</text>
<text x="71.9" y="159.8">..</text>
<text x="71.9" y="160.8">..</text>
<text x="72" y="157.3">..</text>
<text x="72" y="158.3">..</text>
<text x="105.3" y="156">GPP_C20</text>
<text x="105.5" y="159.8">GPP_B11</text>
<text x="122.2" y="159.1">CSME_INTR_OUT/GPP_L1</text>
<text x="123.9" y="156.9">CSME_INTR_IN/GPP_L0</text>
<text x="151.9" y="157">TP</text>
<text x="157.3" y="159.3">TP</text>
<text x="72.4" y="164.7">VT</text>
<text x="82.8" y="163.4">Gate</text>
<text x="210.9" y="163.1">SMBALERT_N</text>
</g>
<g font-size="1.8" fill="#316176">
<text x="121.7" y="86.9">DMI3</text>
<text x="138.5" y="86.9">PECI</text>
</g>
<g font-size="1.7">
<text x="224.9" y="179.1">Project</text>
<text x="255.6" y="179.3">Doc Number</text>
<text x="285.7" y="179.1">Rev</text>
<text x="224" y="184.9">Size B</text>
<text x="231.7" y="184.9">Date:</text>
<text x="237.5" y="184.9">Thursday, June 14, 2018</text>
<text x="254.8" y="183">Page Title</text>
<text x="256.8" y="181.1">&lt;Doc&gt;</text>
<text x="266.4" y="183">INTERRUPT/ERROR ESCALATION</text>
<text x="272.2" y="184.9">Sheet 9</text>
<text x="283.8" y="184.9">of</text>
<text x="285.7" y="181.1">V0.32</text>
<text x="287.7" y="184.9">99</text>
</g>
<g font-size="1.4">
<text x="30.9" y="1.5">5</text>
<text x="88.8" y="1.5">4</text>
<text x="146.7" y="1.5">3</text>
<text x="204.7" y="1.5">2</text>
<text x="262.6" y="1.5">1</text>
<text x=".5" y="26.1">D</text>
<text x="292" y="26.1">D</text>
<text x=".5" y="71.9">C</text>
<text x="292" y="71.9">C</text>
<text x=".5" y="117.8">B</text>
<text x="292" y="117.8">B</text>
<text x=".5" y="163.6">A</text>
<text x="292" y="163.6">A</text>
<text x="30.9" y="186.8">5</text>
<text x="88.8" y="186.8">4</text>
<text x="146.7" y="186.8">3</text>
<text x="204.7" y="186.8">2</text>
<text x="262.6" y="186.8">1</text>
</g>
<g font-size="1.3">
<text x="95.6" y="52.8">To BIC, PLD</text>
<text x="228.2" y="49.6">EMPTY</text>
<text x="228.4" y="48">0-ohm</text>
<text x="87.2" y="59.6">TP</text>
<text x="160.2" y="55.7">To CPLD</text>
<text x="206" y="57.7">FM_CPU0_FIVR_FAULT_LVT3</text>
<text x="49.6" y="63.1">IRQ_PVCCIN_CPU_VRHOT_LVC3_N</text>
<text x="49.6" y="61.2">FM_PVCCIN_PWR_IN_ALERT_N</text>
<text x="64.2" y="64.2">To BIC, PLD</text>
<text x="79" y="65.9">H_CPU0_PROCHOT_GTL_N</text>
<text x="56.6" y="71.1">IRQ_PVDDQ_AB_VRHOT_LVC3_N</text>
<text x="69.3" y="69.1">To BIC, PLD</text>
<text x="157.9" y="68.3">VT</text>
<text x="157.9" y="70.5">VT</text>
<text x="157.9" y="66.1">VT</text>
<text x="56.6" y="76.9">IRQ_PVDDQ_DE_VRHOT_LVC3_N</text>
<text x="69.3" y="75">To BIC, PLD</text>
<text x="76.3" y="73.6">H_CPU0_AB_MEMHOT_GTL_N</text>
<text x="220.7" y="77">IRQ_PVCCIN_CPU_VRHOT_LVC3_N</text>
<text x="30.9" y="80.6">Note: Include</text>
<text x="30.9" y="82.2">MEM_THERM_EVENT_N</text>
<text x="30.9" y="83.8">signals in THERMTRIP_N</text>
<text x="76.6" y="79.5">H_CPU0_DE_MEMHOT_GTL_N</text>
<text x="221.6" y="82.6">IRQ_PVDDQ_AB_VRHOT_LVC3_N</text>
<text x="30.9" y="85.4">Shut-down logic if</text>
<text x="30.9" y="87">EN_MEMTRIP=0</text>
<text x="65.9" y="85.7">Delay Logic</text>
<text x="75.1" y="88.1">FM_THERMTRIP_DLY</text>
<text x="221.6" y="84.6">IRQ_PVDDQ_DE_VRHOT_LVC3_N</text>
<text x="63.4" y="93.2" transform="rotate(-90 63.4 93.2)">MEM_</text>
<text x="64.6" y="93.4" transform="rotate(-90 64.6 93.4)">THERM</text>
<text x="68" y="91.4">100us</text>
<text x="86.7" y="90.7">IRQ_PCH_SCI_WHEA_N</text>
<text x="88.5" y="92.5">ADR_TRIGGER_N</text>
<text x="88.7" y="94.5">ADR_COMPLETE</text>
<text x="149.9" y="93.1">FM_CPU_CATERR_DLY_LVT3_N</text>
<text x="176.2" y="90.9">500us</text>
<text x="85.7" y="96.4">IRQ_TPM_SPI_N</text>
<text x="160.8" y="98.8">FM_SMI_ACTIVE_N</text>
<text x="160.8" y="100.5">IRQ_NMI_EVENT_N</text>
<text x="156.5" y="107.8">FM_BIOS_IMAGE_SWAP_N</text>
<text x="157.4" y="102.4">FM_PCH_BMC_THERMTRIP_N</text>
<text x="187.2" y="107.7">Jumper</text>
<text x="196.8" y="105.9">IRQ_BMC_PCH_SMI_LPC_N</text>
<text x="198.9" y="104.2">IRQ_BMC_PCH_NMI</text>
<text x="213.5" y="107.7">To CPLD</text>
<text x="156.6" y="118.8">IRQ_ESPI_ALERT0_N_LPC_PIRQA_N</text>
<text x="81.7" y="159.2">CPLD</text>
<text x="87.2" y="159.8">FM_PMBUS_ALERT_B_EN</text>
<text x="89.8" y="156.2">FM_THROTTLE_N</text>
<text x="183.8" y="161.3">0-ohn</text>
<text x="48.4" y="164.4">H_CPU0_PROCHOT_GTL_N</text>
</g>
<text font-size="1.3" fill="#f00" x="191" y="118.7">Pull-up only</text>
</svg>
